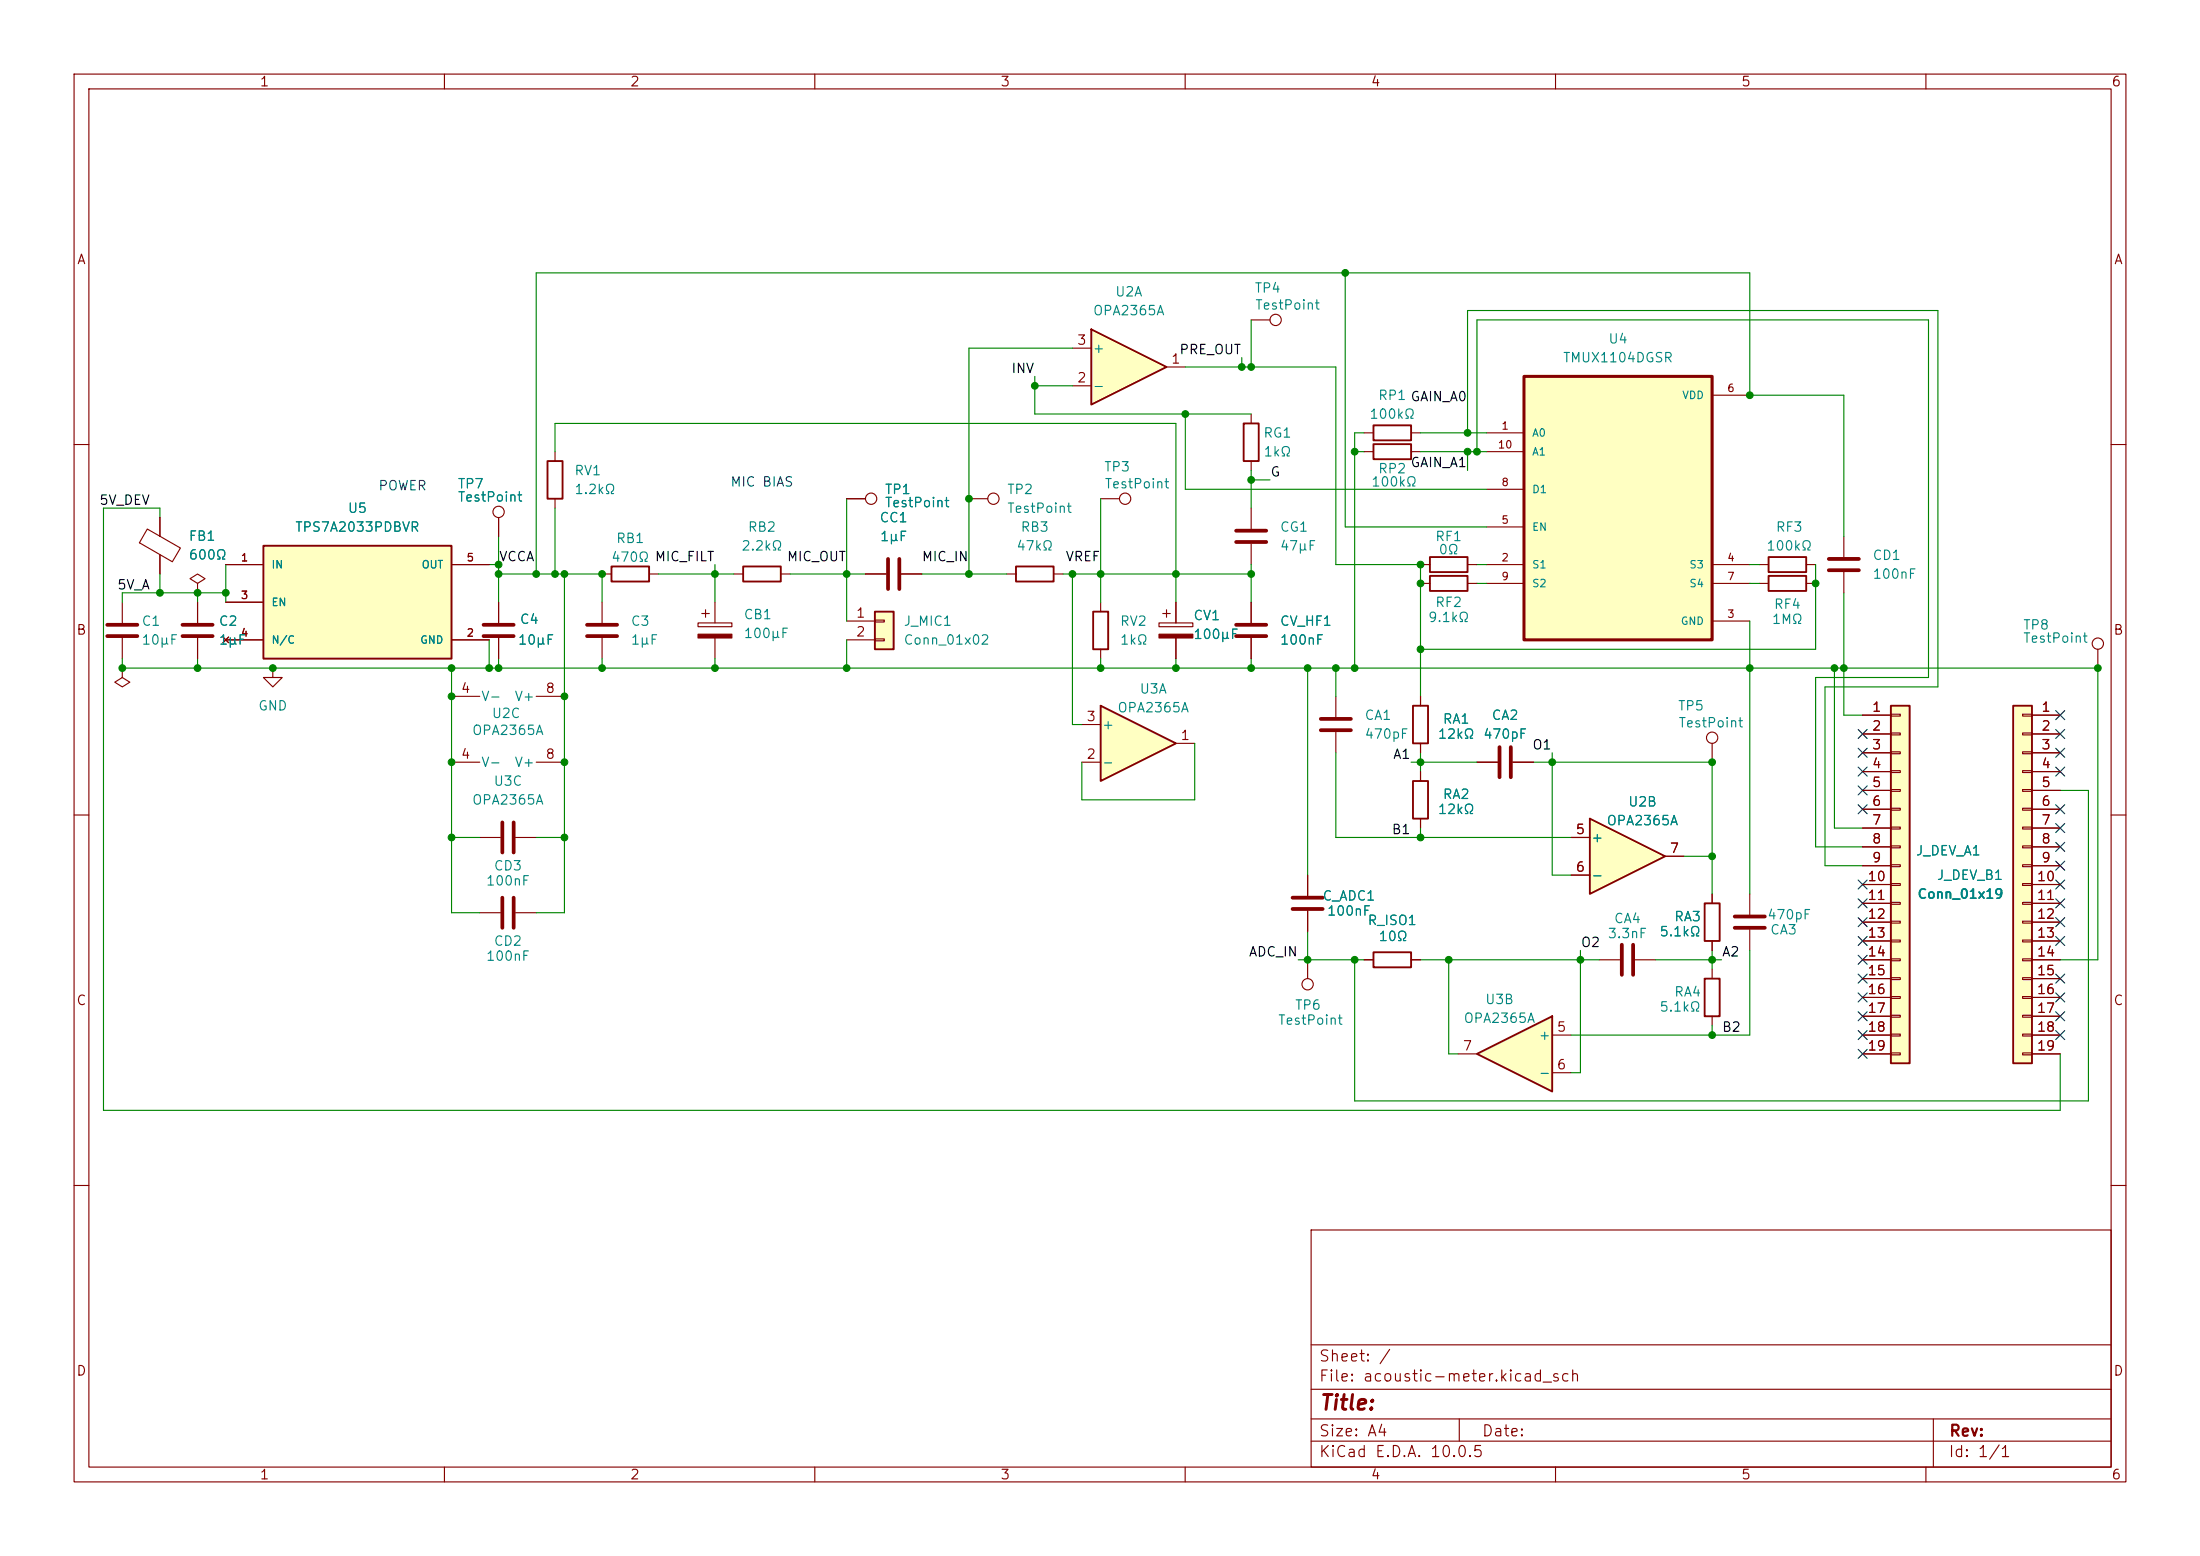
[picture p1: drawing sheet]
<svg xmlns="http://www.w3.org/2000/svg" width="297mm" height="210mm" viewBox="0 0 297 210" stroke-linecap="round" stroke-linejoin="round" font-family="sans-serif">
<g fill="none" stroke="#840000" stroke-width=".15">
<path d="M10 10h277v190h-277zM12 12h273v186h-273zM60 10v2M110 10v2M160 10v2M210 10v2M260 10v2M10 60h2M285 60h2M168.9 81.3v2.8M168.9 86.1v2.8M10 110h2"/>
<path d="M285 110h2M10 160h2M177 166h108v32h-108zM285 160h2M60 198v2M110 198v2M160 198v2M177 194.5h108M177 191.5h108M177 187.5h108M177 181.5h108M197 191.5v3"/>
<path d="M210 198v2M260 198v2M261 191.5v6.5"/>
</g>
<path d="M166.9 84.3h4M166.9 85.9h4" fill="none" stroke="#840000" stroke-width=".51"/>
<path d="M205.7 50.8h25.4v35.6h-25.4z" fill="#ffffc2"/>
<path d="M205.7 50.8h25.4v35.6h-25.4z" fill="none" stroke="#840000" stroke-width=".41"/>
<path d="M200.7 58.4h5M231.1 53.3h5.1M200.7 76.2h5M200.7 71.1h5M200.7 78.7h5M200.7 66h5M200.7 61h5M231.1 76.2h5.1M231.1 78.7h5.1M231.1 83.8h5.1" fill="none" stroke="#840000" stroke-width=".15"/>
<path d="M118.1 82.6h2.5v5h-2.5z" fill="#ffffc2"/>
<path d="M118.1 82.6h2.5v5h-2.5z" fill="none" stroke="#840000" stroke-width=".25"/>
<path d="M114.3 83.8h3.8M114.3 86.4h3.8M118.1 83.7h1.3v.2h-1.3zM118.1 86.2h1.3v.3h-1.3z" fill="none" stroke="#840000" stroke-width=".15"/>
<path d="M148.6 95.3l10.1 5-10.1 5.1z" fill="#ffffc2"/>
<path d="M148.6 95.3l10.1 5-10.1 5.1z" fill="none" stroke="#840000" stroke-width=".25"/>
<g fill="none" stroke="#840000" stroke-width=".15">
<path d="M19.9 71.4l4.5 2.6-1.1 1.8-4.5-2.5zM21.6 69.9v2.5M21.6 74.9v2.6M26.7 78.7l1-.6-1-.6-1 .6 1 .6v1.3M67.3 69.9v2.5M16.5 90.2v1.2l1 .7-1 .6-1-.6 1-.7M16.5 90.2h.1M16.5 81.3v2.8M16.5 86.1v2.8M26.7 80h.1M26.7 81.3v2.8M26.7 86.1v2.8"/>
<path d="M36.8 90.2v1.2h1.3l-1.3 1.3-1.2-1.3h1.2M36.8 90.2h.1M61 94h3.8M67.3 81.3v2.8M67.3 86.1v2.8M72.4 94h3.8M146 97.8h2.6M61 102.9h3.8M64.8 113h2.8M69.6 113h2.8M72.4 102.9h3.8M146 102.9h2.6"/>
<path d="M158.7 100.3h2.6M176.5 118.1v2.8M64.8 123.2h2.8M69.6 123.2h2.8M176.5 122.9v2.8"/>
<circle cx="67.3" cy="69.1" r=".76"/>
</g>
<path d="M14.5 84.3h4M14.5 85.9h4M24.6 84.3h4.1M24.6 85.9h4.1M65.3 84.3h4M65.3 85.9h4M67.8 111v4.1M69.3 111v4.1M67.8 121.2v4M69.3 121.2v4M174.5 121.2h4.1M174.5 122.7h4.1" fill="none" stroke="#840000" stroke-width=".51"/>
<path d="M35.6 73.7h25.4v15.2h-25.4z" fill="#ffffc2"/>
<path d="M35.6 73.7h25.4v15.2h-25.4zM73.9 62.2h2v5.1h-2zM82.5 76.5h5.1v2h-5.1zM190.8 105.4h2v5.1h-2z" fill="none" stroke="#840000" stroke-width=".25"/>
<g fill="none" stroke="#840000" stroke-width=".15">
<path d="M30.5 76.2h5.1M61 76.2h5M74.9 61v1.2M74.9 67.3v1.3M81.3 77.5h1.2M87.6 77.5h1.3M114.3 67.3h2.5M30.1 86l.8 .7M30.5 86.4h5.1M30.5 81.3h5.1M30.9 86l-.8 .7M61 86.4h5"/>
<path d="M81.3 81.3v2.8M81.3 86.1v2.8M94.2 84.1h4.6v.5h-4.6zM94.7 82.8h1.1M95.2 82.3v1M96.5 81.3v2.8M96.5 86.1v2.8M191.8 104.1v1.3M191.8 110.5v1.3"/>
<circle cx="117.6" cy="67.3" r=".76"/>
</g>
<path d="M79.2 84.3h4.1M79.2 85.9h4.1" fill="none" stroke="#840000" stroke-width=".51"/>
<path d="M94.2 85.6h4.6v.5h-4.6z" fill="#840000" stroke="#840000" stroke-width=".15"/>
<path d="M147.3 44.5l10.2 5-10.2 5.1z" fill="#ffffc2"/>
<path d="M147.3 44.5l10.2 5-10.2 5.1zM137.2 76.5h5v2h-5zM147.6 82.6h2v5h-2z" fill="none" stroke="#840000" stroke-width=".25"/>
<g fill="none" stroke="#840000" stroke-width=".15">
<path d="M144.8 52.1h2.5M144.8 47h2.5M157.5 49.5h2.5M116.8 77.5h2.8M121.7 77.5h2.8M130.8 67.3h2.5M135.9 77.5h1.3M142.2 77.5h1.3M148.6 67.3h2.5M248.9 72.4v2.8M248.9 77.2v2.8M148.6 81.3v1.3"/>
<path d="M148.6 87.6v1.3M156.5 84.1h4.5v.5h-4.5zM157 82.8h1M157.5 82.3v1M158.7 81.3v2.8M158.7 86.1v2.8M231.1 100.3v2.6M236.2 120.7v2.7M236.2 125.5v2.8"/>
<circle cx="134.1" cy="67.3" r=".76"/>
<circle cx="151.9" cy="67.3" r=".76"/>
<circle cx="231.1" cy="99.6" r=".76"/>
</g>
<path d="M156.5 85.6h4.5v.5h-4.5z" fill="#840000" stroke="#840000" stroke-width=".15"/>
<path d="M119.9 75.4v4.1M121.4 75.4v4.1M246.9 77h4.1M246.9 75.4h4.1M234.2 123.7h4.1M234.2 125.2h4.1" fill="none" stroke="#840000" stroke-width=".51"/>
<path d="M214.6 110.5l10.2 5.1-10.2 5.1z" fill="#ffffc2"/>
<path d="M167.9 57.2h2v5h-2zM185.4 57.4h5.1v2h-5.1zM185.4 59.9h5.1v2.1h-5.1zM100.3 76.5h5.1v2h-5.1zM193 77.7h5.1v2.1h-5.1zM193 75.2h5.1v2h-5.1zM238.8 77.7h5v2.1h-5zM238.8 75.2h5v2h-5zM190.8 95.3h2v5h-2zM214.6 110.5l10.2 5.1-10.2 5.1zM230.1 121.9h2.1v5.1h-2.1z" fill="none" stroke="#840000" stroke-width=".25"/>
<g fill="none" stroke="#840000" stroke-width=".15">
<path d="M168.9 55.9v1.3M168.9 43.2h2.5M184.1 58.4h1.3M190.5 58.4h1.3M99.1 77.5h1.2M105.4 77.5h1.3M168.9 62.2v1.3M184.1 61h1.3M190.5 61h1.3M191.8 78.7h1.2M191.8 76.2h1.2M198.1 78.7h1.3"/>
<path d="M198.1 76.2h1.3M237.5 78.7h1.3M237.5 76.2h1.3M243.8 78.7h1.3M243.8 76.2h1.3M191.8 94v1.3M191.8 100.3v1.3M199.4 102.9h2.8M204.2 102.9h2.8M212.1 113h2.5M212.1 118.1h2.5M224.8 115.6h2.5"/>
<path d="M231.1 120.7v1.2M231.1 127v1.3"/>
<circle cx="172.2" cy="43.2" r=".76"/>
</g>
<path d="M202.4 100.8v4.1M204 100.8v4.1" fill="none" stroke="#840000" stroke-width=".51"/>
<path d="M271.8 95.3h2.5v48.2h-2.5z" fill="#ffffc2"/>
<path d="M271.8 95.3h2.5v48.2h-2.5z" fill="none" stroke="#840000" stroke-width=".25"/>
<g fill="none" stroke="#840000" stroke-width=".15">
<path d="M273 96.4h1.3v.2h-1.3zM273 98.9h1.3v.3h-1.3zM274.3 96.5h3.8M274.3 99.1h3.8M273 101.5h1.3v.2h-1.3zM273 104h1.3v.3h-1.3zM273 106.6h1.3v.2h-1.3zM273 109.1h1.3v.2h-1.3zM273 111.6h1.3v.3h-1.3zM273 114.2h1.3v.2h-1.3zM273 116.7h1.3v.3h-1.3zM273 119.3h1.3v.2h-1.3z"/>
<path d="M274.3 101.6h3.8M274.3 104.1h3.8M274.3 106.7h3.8M274.3 109.2h3.8M274.3 111.8h3.8M274.3 114.3h3.8M274.3 116.8h3.8M274.3 119.4h3.8M273 121.8h1.3v.2h-1.3zM273 124.3h1.3v.3h-1.3zM273 126.9h1.3v.2h-1.3zM273 129.4h1.3v.3h-1.3z"/>
<path d="M273 132h1.3v.2h-1.3zM273 134.5h1.3v.2h-1.3zM273 137h1.3v.3h-1.3zM273 139.6h1.3v.2h-1.3zM274.3 121.9h3.8M274.3 124.5h3.8M274.3 127h3.8M274.3 129.5h3.8M274.3 132.1h3.8M274.3 134.6h3.8M274.3 137.2h3.8M274.3 139.7h3.8"/>
<path d="M273 142.1h1.3v.3h-1.3zM274.3 142.2h3.8"/>
</g>
<path d="M255.3 95.3h2.5v48.2h-2.5z" fill="#ffffc2"/>
<path d="M255.3 95.3h2.5v48.2h-2.5zM230.1 132.1h2.1v5.1h-2.1z" fill="none" stroke="#840000" stroke-width=".25"/>
<g fill="none" stroke="#840000" stroke-width=".15">
<path d="M168.9 68.6v2.8M168.9 73.4v2.8M180.3 94v2.8M180.3 98.8v2.8M251.5 96.5h3.8M251.5 99.1h3.8M255.3 96.4h1.2v.2h-1.2zM255.3 98.9h1.2v.3h-1.2zM283.2 87.6v2.6M251.5 101.6h3.8M251.5 104.1h3.8M251.5 106.7h3.8"/>
<path d="M251.5 109.2h3.8M251.5 111.8h3.8M251.5 114.3h3.8M251.5 116.8h3.8M251.5 119.4h3.8M255.3 101.5h1.2v.2h-1.2zM255.3 104h1.2v.3h-1.2zM255.3 106.6h1.2v.2h-1.2zM255.3 109.1h1.2v.2h-1.2zM255.3 111.6h1.2v.3h-1.2zM255.3 114.2h1.2v.2h-1.2zM255.3 116.7h1.2v.3h-1.2z"/>
<path d="M255.3 119.3h1.2v.2h-1.2zM231.1 130.8v1.3M231.1 137.2v1.2M251.5 121.9h3.8M251.5 124.5h3.8M251.5 127h3.8M251.5 129.5h3.8M251.5 132.1h3.8M251.5 134.6h3.8M251.5 137.2h3.8M251.5 139.7h3.8M255.3 121.8h1.2v.2h-1.2z"/>
<path d="M255.3 124.3h1.2v.3h-1.2zM255.3 126.9h1.2v.2h-1.2zM255.3 129.4h1.2v.3h-1.2zM255.3 132h1.2v.2h-1.2zM255.3 134.5h1.2v.2h-1.2zM255.3 137h1.2v.3h-1.2zM255.3 139.6h1.2v.2h-1.2zM251.5 142.2h3.8M255.3 142.1h1.2v.3h-1.2z"/>
<circle cx="283.2" cy="86.9" r=".76"/>
</g>
<path d="M166.9 73.2h4M166.9 71.6h4M178.3 98.6h4.1M178.3 97h4.1" fill="none" stroke="#840000" stroke-width=".51"/>
<path d="M199.4 142.2l10.1-5v10.1z" fill="#ffffc2"/>
<path d="M185.4 128.5h5.1v2.1h-5.1zM199.4 142.2l10.1-5v10.1z" fill="none" stroke="#840000" stroke-width=".25"/>
<g fill="none" stroke="#840000" stroke-width=".15">
<path d="M21.6 69.9v2.5M21.6 74.9v2.6M30.5 76.2h5.1M61 76.2h5M67.3 69.9v2.5M114.3 67.3h2.5M116.8 77.5h2.8M121.7 77.5h2.8M26.7 80h.1M26.7 81.3v2.8M26.7 86.1v2.8M30.1 86l.8 .7"/>
<path d="M30.5 86.4h5.1M30.5 81.3h5.1M30.9 86l-.8 .7M61 86.4h5M67.3 81.3v2.8M67.3 86.1v2.8M158.7 81.3v2.8M158.7 86.1v2.8M168.9 81.3v2.8M168.9 86.1v2.8M191.8 94v1.3M251.5 96.5h3.8"/>
<path d="M251.5 99.1h3.8M274.3 96.5h3.8M274.3 99.1h3.8M176.5 118.1v2.8M191.8 100.3v1.3M191.8 104.1v1.3M191.8 110.5v1.3M199.4 102.9h2.8M204.2 102.9h2.8M212.1 113h2.5M212.1 118.1h2.5M224.8 115.6h2.5"/>
<path d="M251.5 101.6h3.8M251.5 104.1h3.8M251.5 106.7h3.8M251.5 109.2h3.8M251.5 111.8h3.8M251.5 114.3h3.8M251.5 116.8h3.8M251.5 119.4h3.8M274.3 101.6h3.8M274.3 104.1h3.8M274.3 106.7h3.8M274.3 109.2h3.8"/>
<path d="M274.3 111.8h3.8M274.3 114.3h3.8M274.3 116.8h3.8M274.3 119.4h3.8M176.5 122.9v2.8M176.5 129.5v2.6M184.1 129.5h1.3M190.5 129.5h1.3M209.5 139.7h2.6M215.9 129.5h2.8M220.7 129.5h2.8M231.1 120.7v1.2"/>
<path d="M231.1 127v1.3M251.5 139.7h3.8M251.5 129.5h3.8M251.5 121.9h3.8M251.5 124.5h3.8M251.5 127h3.8M251.5 132.1h3.8M251.5 134.6h3.8M251.5 137.2h3.8M274.3 139.7h3.8M274.3 129.5h3.8M274.3 121.9h3.8"/>
<path d="M274.3 124.5h3.8M274.3 127h3.8M274.3 132.1h3.8M274.3 134.6h3.8M274.3 137.2h3.8M196.8 142.2h2.6M209.5 144.8h2.6M251.5 142.2h3.8M274.3 142.2h3.8"/>
<circle cx="176.5" cy="132.8" r=".76"/>
</g>
<path d="M218.9 127.5v4.1M220.5 127.5v4.1" fill="none" stroke="#840000" stroke-width=".51"/>
<g fill="none" stroke="#008400" stroke-width=".15">
<path d="M181.6 36.8v34.3h19.1M139.7 50.8v5.1h29.2M139.7 52.1h5.1M144.8 47h-14v30.5M160 49.5h20.3v26.7h11.5v17.8M160 55.9v10.1h40.7M167.6 48.3v1.2M168.9 43.2v6.3M184.1 58.4h-1.2v31.8M191.8 58.4h8.9M198.1 58.4v-16.5h63.5v50.8h-15.2v24.1h5.1M21.6 69.9v-1.3h-7.6v81.3h264.1v-7.7"/>
<path d="M21.6 77.5v2.5M30.5 76.2v5.1M66 76.2h1.3M67.3 77.5h14v3.8M67.3 72.4v8.9M74.9 61v-3.8h83.8v24.1M74.9 68.6v8.9M76.2 77.5v45.7h-3.8M88.9 77.5h10.2M96.5 76.2v5.1M106.7 77.5h10.1M114.3 67.3v16.5"/>
<path d="M124.5 77.5h11.4M143.5 77.5h25.4M144.8 77.5v20.3h1.2M148.6 67.3v14M168.9 63.5v5.1M168.9 76.2v5.1M168.9 64.8h2.5M182.9 61h1.2M191.8 61h8.9M198.1 61v2.5M199.4 78.7h1.3M199.4 61v-17.8h60.9v48.2h-15.2v22.9h6.4"/>
<path d="M199.4 76.2h1.3M236.2 78.7h1.3M236.2 76.2h1.3M245.1 76.2v11.4h-53.3M248.9 72.4v-19.1h-12.7v-16.5h-163.8v40.7M16.5 88.9v1.3h266.7v39.3h-5.1M26.7 80v1.3M26.7 88.9v1.3M30.5 80h-14v1.3M61 90.2v33h3.8M66 86.4v3.8M67.3 88.9v1.3"/>
<path d="M81.3 88.9v1.3M96.5 88.9v1.3M114.3 86.4v3.8M148.6 88.9v1.3M158.7 88.9v1.3M168.9 88.9v1.3M176.5 90.2v27.9M180.3 90.2v3.8M236.2 83.8v36.9M247.6 90.2v21.6h3.9M248.9 80v16.5h2.6M61 113h3.8"/>
<path d="M72.4 113h3.8M161.3 100.3v7.7h-15.3v-5.1M180.3 101.6v11.4h31.8M190.5 102.9h8.9M191.8 101.6v2.5M191.8 111.8v1.2M207 102.9h24.1v17.8M209.5 101.6v16.5h2.6M227.3 115.6h3.8M278.1 106.7h3.8v41.9h-99v-19.1M175.3 129.5h8.8M176.5 125.7v3.8"/>
<path d="M191.8 129.5h24.1M195.6 129.5v12.7h1.2M213.4 128.3v16.5h-1.3M223.5 129.5h8.9M231.1 128.3v2.5M231.1 138.4v1.3M236.2 128.3v11.4h-24.1"/>
</g>
<g fill="none" stroke="#000084" stroke-width=".15">
<path d="M250.9 98.5l1.2 1.2M252.1 98.5l-1.2 1.2M277.5 98.5l1.2 1.2M277.5 95.9l1.2 1.2M278.7 98.5l-1.2 1.2M278.7 95.9l-1.2 1.2M250.9 118.8l1.2 1.2M250.9 101l1.2 1.2M250.9 103.5l1.2 1.2M250.9 106.1l1.2 1.2M250.9 108.6l1.2 1.2M252.1 118.8l-1.2 1.2"/>
<path d="M252.1 101l-1.2 1.2M252.1 103.5l-1.2 1.2M252.1 106.1l-1.2 1.2M252.1 108.6l-1.2 1.2M277.5 101l1.2 1.2M277.5 118.8l1.2 1.2M277.5 113.7l1.2 1.2M277.5 116.2l1.2 1.2M277.5 108.6l1.2 1.2M277.5 111.2l1.2 1.2M277.5 103.5l1.2 1.2M278.7 101l-1.2 1.2"/>
<path d="M278.7 118.8l-1.2 1.2M278.7 113.7l-1.2 1.2M278.7 116.2l-1.2 1.2M278.7 108.6l-1.2 1.2M278.7 111.2l-1.2 1.2M278.7 103.5l-1.2 1.2M250.9 134l1.2 1.2M250.9 123.9l1.2 1.2M250.9 128.9l1.2 1.2M250.9 126.4l1.2 1.2M250.9 131.5l1.2 1.2M250.9 136.6l1.2 1.2"/>
<path d="M250.9 139.1l1.2 1.2M250.9 121.3l1.2 1.2M252.1 134l-1.2 1.2M252.1 123.9l-1.2 1.2M252.1 128.9l-1.2 1.2M252.1 126.4l-1.2 1.2M252.1 131.5l-1.2 1.2M252.1 136.6l-1.2 1.2M252.1 139.1l-1.2 1.2M252.1 121.3l-1.2 1.2M277.5 121.3l1.2 1.2M277.5 134l1.2 1.2"/>
<path d="M277.5 131.5l1.2 1.2M277.5 136.6l1.2 1.2M277.5 126.4l1.2 1.2M277.5 123.9l1.2 1.2M277.5 139.1l1.2 1.2M278.7 121.3l-1.2 1.2M278.7 134l-1.2 1.2M278.7 131.5l-1.2 1.2M278.7 136.6l-1.2 1.2M278.7 126.4l-1.2 1.2M278.7 123.9l-1.2 1.2M278.7 139.1l-1.2 1.2"/>
<path d="M250.9 141.6l1.2 1.2M252.1 141.6l-1.2 1.2"/>
</g>
<g fill="#008400" stroke="#008400" stroke-width=".14">
<circle cx="231.1" cy="129.5" r=".46"/>
<circle cx="231.1" cy="139.7" r=".46"/>
<circle cx="248.9" cy="90.2" r=".46"/>
<circle cx="247.6" cy="90.2" r=".46"/>
<circle cx="236.2" cy="90.2" r=".46"/>
<circle cx="231.1" cy="115.6" r=".46"/>
<circle cx="231.1" cy="102.9" r=".46"/>
<circle cx="209.5" cy="102.9" r=".46"/>
<circle cx="191.8" cy="102.9" r=".46"/>
<circle cx="191.8" cy="76.2" r=".46"/>
<circle cx="198.1" cy="61" r=".46"/>
<circle cx="199.4" cy="61" r=".46"/>
<circle cx="182.9" cy="61" r=".46"/>
<circle cx="168.9" cy="77.5" r=".46"/>
<circle cx="168.9" cy="64.8" r=".46"/>
<circle cx="191.8" cy="78.7" r=".46"/>
<circle cx="180.3" cy="90.2" r=".46"/>
<circle cx="182.9" cy="90.2" r=".46"/>
<circle cx="191.8" cy="87.6" r=".46"/>
<circle cx="168.9" cy="90.2" r=".46"/>
<circle cx="176.5" cy="90.2" r=".46"/>
<circle cx="181.6" cy="36.8" r=".46"/>
<circle cx="168.9" cy="49.5" r=".46"/>
<circle cx="167.6" cy="49.5" r=".46"/>
<circle cx="283.2" cy="90.2" r=".46"/>
<circle cx="245.1" cy="78.7" r=".46"/>
<circle cx="198.1" cy="58.4" r=".46"/>
<circle cx="236.2" cy="53.3" r=".46"/>
<circle cx="130.8" cy="67.3" r=".46"/>
<circle cx="130.8" cy="77.5" r=".46"/>
<circle cx="148.6" cy="90.2" r=".46"/>
<circle cx="158.7" cy="90.2" r=".46"/>
<circle cx="139.7" cy="52.1" r=".46"/>
<circle cx="148.6" cy="77.5" r=".46"/>
<circle cx="158.7" cy="77.5" r=".46"/>
<circle cx="144.8" cy="77.5" r=".46"/>
<circle cx="160" cy="55.9" r=".46"/>
<circle cx="81.3" cy="77.5" r=".46"/>
<circle cx="76.2" cy="77.5" r=".46"/>
<circle cx="67.3" cy="77.5" r=".46"/>
<circle cx="72.4" cy="77.5" r=".46"/>
<circle cx="67.3" cy="76.2" r=".46"/>
<circle cx="74.9" cy="77.5" r=".46"/>
<circle cx="81.3" cy="90.2" r=".46"/>
<circle cx="61" cy="90.2" r=".46"/>
<circle cx="36.8" cy="90.2" r=".46"/>
<circle cx="76.2" cy="113" r=".46"/>
<circle cx="76.2" cy="102.9" r=".46"/>
<circle cx="76.2" cy="94" r=".46"/>
<circle cx="61" cy="102.9" r=".46"/>
<circle cx="66" cy="90.2" r=".46"/>
<circle cx="61" cy="113" r=".46"/>
<circle cx="67.3" cy="90.2" r=".46"/>
<circle cx="61" cy="94" r=".46"/>
<circle cx="182.9" cy="129.5" r=".46"/>
<circle cx="176.5" cy="129.5" r=".46"/>
<circle cx="191.8" cy="113" r=".46"/>
<circle cx="195.6" cy="129.5" r=".46"/>
<circle cx="213.4" cy="129.5" r=".46"/>
<circle cx="26.7" cy="90.2" r=".46"/>
<circle cx="26.7" cy="80" r=".46"/>
<circle cx="30.5" cy="80" r=".46"/>
<circle cx="21.6" cy="80" r=".46"/>
<circle cx="16.5" cy="90.2" r=".46"/>
<circle cx="96.5" cy="77.5" r=".46"/>
<circle cx="114.3" cy="77.5" r=".46"/>
<circle cx="114.3" cy="90.2" r=".46"/>
<circle cx="96.5" cy="90.2" r=".46"/>
</g>
<text font-size="2" fill="#840000" x="178" y="190.8">Title:</text>
<g font-size="1.5" fill="#840000">
<text x="178" y="184.1">Sheet: /</text>
<text x="178" y="186.8">File: acoustic-meter.kicad_sch</text>
<text x="178" y="197">KiCad E.D.A. 10.0.5</text>
<text x="178" y="194.2">Size: A4</text>
<text x="200" y="194.2">Date:</text>
<text x="263" y="197">Id: 1/1</text>
<text x="263" y="194.2">Rev:</text>
</g>
<g font-size="1.3" fill="#840000">
<text x="35" y="12">1</text>
<text x="85" y="12">2</text>
<text x="135" y="12">3</text>
<text x="185" y="12">4</text>
<text x="235" y="12">5</text>
<text x="285" y="12">6</text>
<text x="10.3" y="36">A</text>
<text x="285.3" y="36">A</text>
<text x="145.3" y="46.9">3</text>
<text x="145.3" y="51.9">2</text>
<text x="158" y="49.4">1</text>
<text x="115.5" y="83.7">1</text>
<text x="10.2" y="86">B</text>
<text x="115.5" y="86.2">2</text>
<text x="285.2" y="86">B</text>
<text x="62.1" y="93.8">4</text>
<text x="73.6" y="93.8">8</text>
<text x="146.6" y="97.7">3</text>
<text x="159.3" y="100.2">1</text>
<text x="252.6" y="96.4">1</text>
<text x="252.6" y="98.9">2</text>
<text x="252.6" y="101.5">3</text>
<text x="275.5" y="96.4">1</text>
<text x="275.5" y="98.9">2</text>
<text x="275.5" y="101.5">3</text>
<text x="62.1" y="102.7">4</text>
<text x="73.6" y="102.7">8</text>
<text x="146.6" y="102.7">2</text>
<text x="252.6" y="104">4</text>
<text x="252.6" y="106.5">5</text>
<text x="275.5" y="104">4</text>
<text x="275.5" y="106.5">5</text>
<text x="212.6" y="112.9">5</text>
<text x="252.6" y="109.1">6</text>
<text x="252.6" y="111.6">7</text>
<text x="275.5" y="109.1">6</text>
<text x="275.5" y="111.6">7</text>
<text x="212.6" y="118">6</text>
<text x="225.3" y="115.4">7</text>
<text x="252" y="119.2">10</text>
<text x="252.6" y="114.2">8</text>
<text x="252.6" y="116.7">9</text>
<text x="274.9" y="119.2">10</text>
<text x="275.5" y="114.2">8</text>
<text x="275.5" y="116.7">9</text>
<text x="252" y="121.8">11</text>
<text x="252" y="124.3">12</text>
<text x="274.9" y="121.8">11</text>
<text x="274.9" y="124.3">12</text>
<text x="252" y="126.9">13</text>
<text x="252" y="129.4">14</text>
<text x="252" y="131.9">15</text>
<text x="274.9" y="126.9">13</text>
<text x="274.9" y="129.4">14</text>
<text x="274.9" y="131.9">15</text>
<text x="10.2" y="136">C</text>
<text x="252" y="134.5">16</text>
<text x="252" y="137">17</text>
<text x="274.9" y="134.5">16</text>
<text x="274.9" y="137">17</text>
<text x="285.2" y="136">C</text>
<text x="197.4" y="142.1">7</text>
<text x="210.1" y="139.6">5</text>
<text x="252" y="139.6">18</text>
<text x="252" y="142.1">19</text>
<text x="274.9" y="139.6">18</text>
<text x="274.9" y="142.1">19</text>
<text x="210.1" y="144.6">6</text>
<text x="10.2" y="186">D</text>
<text x="285.2" y="186">D</text>
<text x="35" y="200">1</text>
<text x="85" y="200">2</text>
<text x="135" y="200">3</text>
<text x="185" y="200">4</text>
<text x="235" y="200">5</text>
<text x="285" y="200">6</text>
</g>
<g font-size="1.3" fill="#008484">
<text x="150.5" y="40.3">U2A</text>
<text x="169.3" y="39.8">TP4</text>
<text x="147.4" y="48">+</text>
<text x="147.5" y="42.9">OPA2365A</text>
<text x="169.4" y="42.1">TestPoint</text>
<text x="217" y="46.7">U4</text>
<text x="147.4" y="53">-</text>
<text x="210.9" y="49.2">TMUX1104DGSR</text>
<text x="170.5" y="59.4">RG1</text>
<text x="184.8" y="56.8">100kΩ</text>
<text x="186" y="54.3">RP1 GAIN_A0</text>
<text x="77.5" y="64.5">RV1</text>
<text x="149" y="64">TP3</text>
<text x="170.5" y="61.9">1kΩ</text>
<text x="185" y="66">100kΩ</text>
<text x="186" y="64.2">RP2</text>
<text x="46.9" y="69.5">U5</text>
<text x="61.7" y="66.2">TP7</text>
<text x="61.7" y="68">TestPoint</text>
<text x="77.5" y="67">1.2kΩ</text>
<text x="118.6" y="70.8">CC1</text>
<text x="119.4" y="67">TP1</text>
<text x="119.4" y="68.8">TestPoint</text>
<text x="135.9" y="67">TP2</text>
<text x="135.9" y="69.5">TestPoint</text>
<text x="149" y="66.2">TestPoint</text>
<text x="25.4" y="73.3">FB1</text>
<text x="25.4" y="75.8">600Ω</text>
<text x="39.8" y="72.1">TPS7A2033PDBVR</text>
<text x="82.4" y="76.1">470Ω MIC_FILT</text>
<text x="83.1" y="73.6">RB1</text>
<text x="100" y="74.6">2.2kΩ</text>
<text x="100.9" y="72.1">RB2</text>
<text x="118.7" y="73.4">1µF</text>
<text x="137.1" y="74.6">47kΩ</text>
<text x="137.7" y="72.1">RB3</text>
<text x="172.7" y="72.1">CG1</text>
<text x="172.7" y="74.6">47µF</text>
<text x="193.7" y="73.4">RF1</text>
<text x="194.1" y="75.1">0Ω</text>
<text x="238.4" y="74.6">100kΩ</text>
<text x="239.6" y="72.1">RF3</text>
<text x="252.7" y="75.9">CD1</text>
<text x="100.3" y="83.9">CB1</text>
<text x="193.7" y="82.2">RF2</text>
<text x="239.4" y="82.5">RF4</text>
<text x="252.7" y="78.4">100nF</text>
<text x="19" y="84.8">C1</text>
<text x="19" y="87.3">10µF</text>
<text x="29.4" y="84.8">C2</text>
<text x="29.4" y="87.3">1µF</text>
<text x="69.8" y="87.3">10µF</text>
<text x="70.1" y="84.5">C4</text>
<text x="85.1" y="84.8">C3</text>
<text x="85.1" y="87.3">1µF</text>
<text x="100.3" y="86.4">100µF</text>
<text x="121.9" y="84.8">J_MIC1</text>
<text x="121.9" y="87.3">Conn_01x02</text>
<text x="151.1" y="84.8">RV2</text>
<text x="151.1" y="87.3">1kΩ</text>
<text x="161" y="84">CV1</text>
<text x="161" y="86.6">100µF</text>
<text x="172.7" y="84.8">CV_HF1</text>
<text x="172.7" y="87.3">100nF</text>
<text x="192.7" y="84.3">9.1kΩ</text>
<text x="239.1" y="84.5">1MΩ</text>
<text x="273" y="85.3">TP8</text>
<text x="273" y="87.1">TestPoint</text>
<text x="64.9" y="94.9">V-</text>
<text x="69.4" y="94.9">V+</text>
<text x="153.8" y="93.9">U3A</text>
<text x="34.8" y="96.2">GND</text>
<text x="63.6" y="99.5">OPA2365A</text>
<text x="66.3" y="97.2">U2C</text>
<text x="148.7" y="98.8">+</text>
<text x="150.8" y="96.5">OPA2365A</text>
<text x="184.1" y="97.5">CA1</text>
<text x="184.1" y="100">470pF</text>
<text x="194" y="100">12kΩ</text>
<text x="194.7" y="98">RA1</text>
<text x="200.1" y="100">470pF</text>
<text x="201.3" y="97.5">CA2</text>
<text x="226.4" y="96.2">TP5</text>
<text x="226.5" y="98.5">TestPoint</text>
<text x="64.9" y="103.8">V-</text>
<text x="66.5" y="106.4">U3C</text>
<text x="69.4" y="103.8">V+</text>
<text x="148.7" y="103.8">-</text>
<text x="63.6" y="108.9">OPA2365A</text>
<text x="194" y="110.2">12kΩ</text>
<text x="194.7" y="108.2">RA2</text>
<text x="214.7" y="114">+</text>
<text x="216.8" y="111.7">OPA2365A</text>
<text x="219.7" y="109.2">U2B</text>
<text x="65.5" y="119.8">100nF</text>
<text x="66.6" y="117.8">CD3</text>
<text x="214.7" y="119.1">-</text>
<text x="258.6" y="115.8">J_DEV_A1</text>
<text x="261.4" y="119.1">J_DEV_B1</text>
<text x="178.5" y="121.9">C_ADC1</text>
<text x="179.1" y="123.9">100nF</text>
<text x="184.5" y="125.2">R_ISO1</text>
<text x="217.8" y="124.9">CA4</text>
<text x="225.9" y="124.7">RA3</text>
<text x="238.5" y="124.4">470pF</text>
<text x="258.7" y="121.6">Conn_01x19</text>
<text x="65.5" y="130">100nF</text>
<text x="66.6" y="128">CD2</text>
<text x="186" y="127.3">10Ω</text>
<text x="217" y="126.9">3.3nF</text>
<text x="223.9" y="126.7">5.1kΩ</text>
<text x="238.9" y="126.4">CA3</text>
<text x="174.7" y="136.6">TP6</text>
<text x="200.4" y="135.8">U3B</text>
<text x="223.9" y="136.9">5.1kΩ</text>
<text x="225.9" y="134.8">RA4</text>
<text x="172.5" y="138.6">TestPoint</text>
<text x="197.5" y="138.4">OPA2365A</text>
<text x="207.6" y="140.7">+</text>
<text x="207.6" y="145.7">-</text>
</g>
<g font-size="1.3">
<text x="136.4" y="50.7">INV</text>
<text x="159.1" y="48.1">PRE_OUT</text>
<text x="171.4" y="64.6">G</text>
<text x="190.3" y="63.4">GAIN_A1</text>
<text x="13.3" y="68.5">5V_DEV</text>
<text x="67.3" y="76.1">VCCA</text>
<text x="106.2" y="76.1">MIC_OUT</text>
<text x="124.4" y="76.1">MIC_IN</text>
<text x="143.8" y="76.1">VREF</text>
<text x="15.7" y="79.9">5V_A</text>
<text x="206.8" y="101.5">O1</text>
<text x="188" y="102.7">A1</text>
<text x="187.8" y="112.9">B1</text>
<text x="168.5" y="129.4">ADC_IN</text>
<text x="213.3" y="128.1">O2</text>
<text x="232.4" y="129.4">A2</text>
<text x="232.4" y="139.6">B2</text>
</g>
<g font-size="1.3" fill="#0000c2">
<text x="98.5" y="66">MIC BIAS</text>
<text x="51" y="66.5">POWER</text>
</g>
<g font-size="1" fill="#840000">
<text x="233.1" y="53.2">6</text>
<text x="202.6" y="58.2">1</text>
<text x="202.1" y="60.8">10</text>
<text x="202.6" y="65.9">8</text>
<text x="202.6" y="70.9">5</text>
<text x="32.4" y="76">1</text>
<text x="62.9" y="76">5</text>
<text x="202.6" y="76">2</text>
<text x="233.1" y="76">4</text>
<text x="32.4" y="81.1">3</text>
<text x="202.6" y="78.6">9</text>
<text x="233.1" y="83.6">3</text>
<text x="233.1" y="78.6">7</text>
<text x="32.4" y="86.2">4</text>
<text x="62.9" y="86.2">2</text>
</g>
<g font-size="1" fill="#008484">
<text x="206.8" y="59.2">A0</text>
<text x="227" y="54.1">VDD</text>
<text x="206.8" y="61.7">A1</text>
<text x="206.8" y="71.9">EN</text>
<text x="206.8" y="66.8">D1</text>
<text x="36.6" y="77">IN</text>
<text x="56.8" y="77">OUT</text>
<text x="206.8" y="77">S1</text>
<text x="228" y="77">S3</text>
<text x="36.6" y="82">EN</text>
<text x="206.8" y="79.5">S2</text>
<text x="228" y="79.5">S4</text>
<text x="36.6" y="87.1">N/C</text>
<text x="56.6" y="87.1">GND</text>
<text x="226.8" y="84.6">GND</text>
</g>
</svg>
